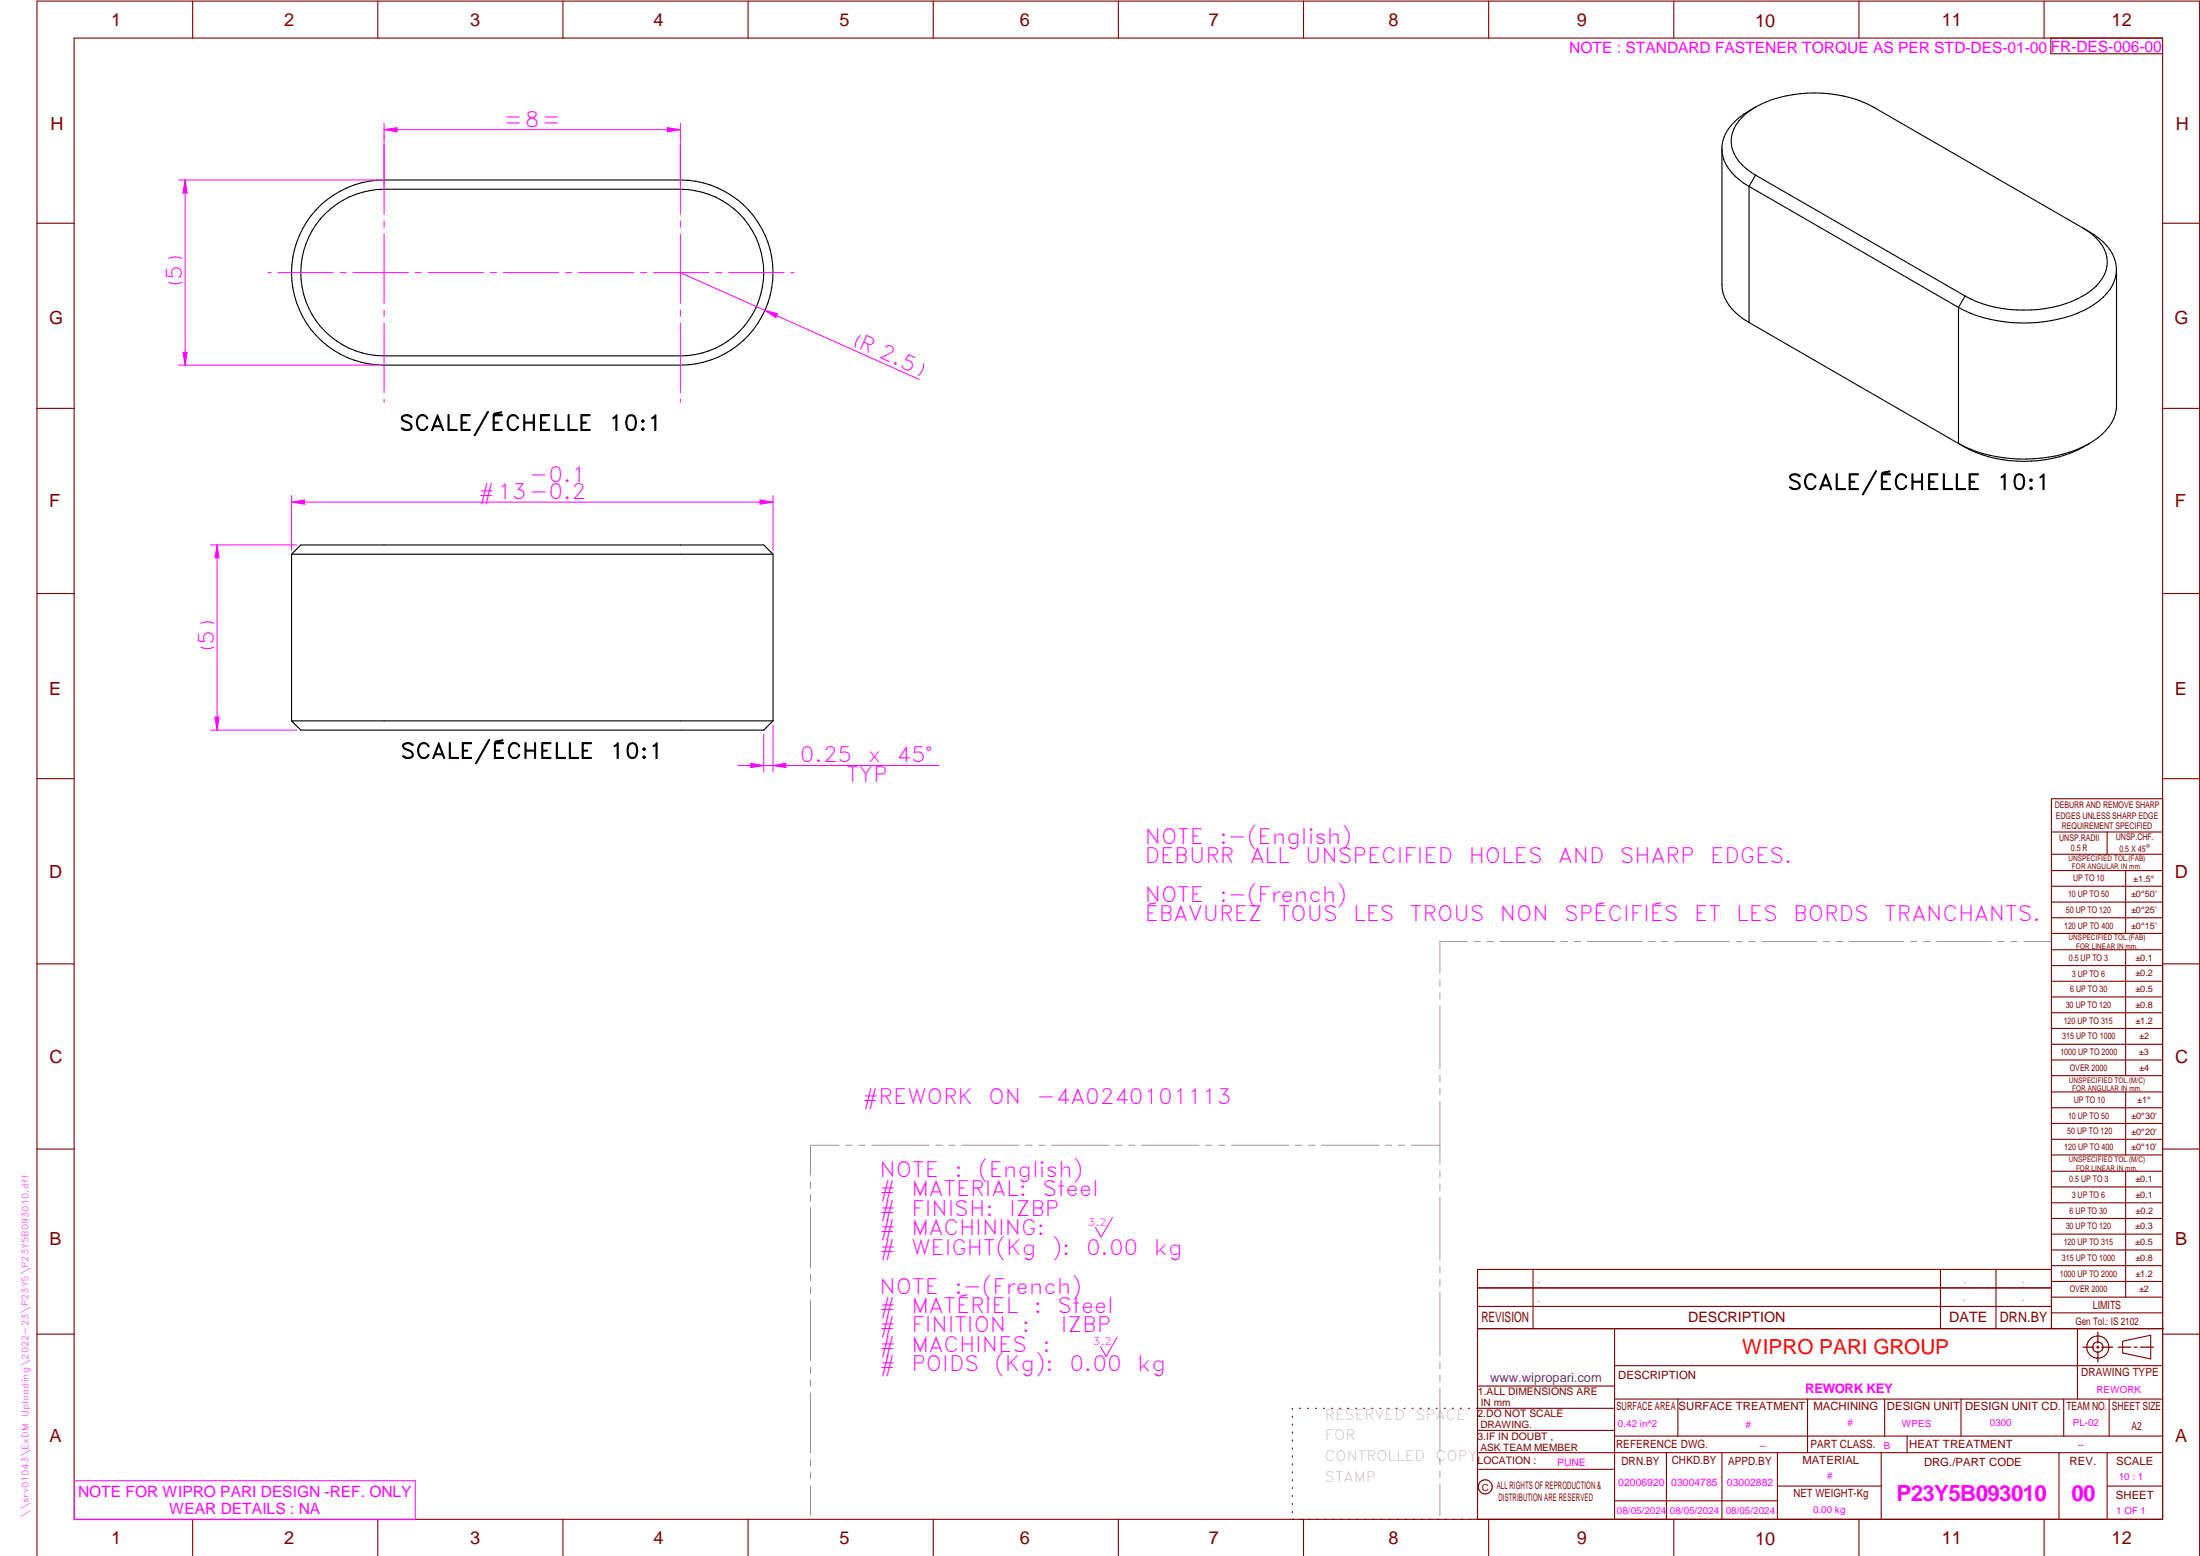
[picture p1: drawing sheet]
<svg xmlns="http://www.w3.org/2000/svg" width="594mm" height="420mm" viewBox="0 0 594 420" stroke-linecap="round" stroke-linejoin="round" font-family="sans-serif">
<g fill="none" stroke="#800000" stroke-width=".3">
<path d="M20 10.3h564v400h-564zM52 .3v10M102 .3v10M152 .3v10M202 .3v10M252 .3v10M302 .3v10M352 .3v10M402 .3v10M452 .3v10M502 .3v10M552 .3v10"/>
<path d="M553.8 10.3v4.2h30.2M10 60.3h10M584 60.3h10M10 110.3h10M584 110.3h10M10 160.3h10M584 160.3h10M10 210.3h10M584 215.7h-30v143.1M584 210.3h10M554 224.7h30M554 230.7h30"/>
<path d="M554 235.1h30M554 239.3h30M569 224.7v6M574 235.1v17M554 243.6h30M554 247.8h30M554 252.1h30M554 256.5h30M574 256.5v33.9M10 260.3h10M554 260.7h30M554 265h30"/>
<path d="M554 269.2h30M554 273.5h30M554 277.7h30M584 260.3h10M554 282h30M554 286.2h30M554 290.4h30M554 294.9h30M554 299.1h30M574 294.9v17M10 310.3h10M554 303.4h30"/>
<path d="M554 307.6h30M554 311.9h30M554 316.3h30M574 316.3v34M584 310.3h10M554 320.5h30M554 324.8h30M554 329h30M554 333.2h30M554 337.5h30M399 358.8h185.2M399 352.8h155"/>
<path d="M399 347.8h155M414 342.8v16M436 358.8v51.5M524 342.8v16M539 342.8v16M554 341.8h30M554 346h30M554 350.3h30M554 354.5h30M554 342.8h-155v67.5M561 358.8v19M10 360.3h10"/>
<path d="M399 374.3h37M436 377.8h148M453.1 377.8v10M488.1 377.8v14.5M508.9 377.8v10M529.5 377.8v10M557.3 377.8v10M569.5 377.8v10M573.2 362.2l7.6-1.6v6.3l-7.6-1.6zM584 368.8h-148M584 360.3h10M349 380.3v.3"/>
<path d="M349 382.4v.3M349 384.6v.3M349 386.7v.3M349 388.8v.3M349 391v.3M349 393.1v.3M349 395.3v.3M349 397.4v.3M349 399.5v.3M350.9 380.3h.2M353.1 380.3h.2M355.2 380.3h.3"/>
<path d="M357.4 380.3h.3M359.6 380.3h.3M361.7 380.3h.3M363.9 380.3h.3M366.1 380.3h.3M368.3 380.3h.2M370.4 380.3h.3M372.6 380.3h.3M374.8 380.3h.3M376.9 380.3h.4M379.1 380.3h.3M381.3 380.3h.3"/>
<path d="M383.4 380.3h.4M385.6 380.3h.3M387.8 380.3h.3M390 380.3h.3M392.2 380.3h.3M394.3 380.3h.3M396.5 380.3h.3M398.7 380.3h37.3M399 396.7h37M399 392.3h185M399 386.2h37M436 387.8h148"/>
<path d="M450 392.3v18M465 392.3v18M480 392.3v18M508 392.3v18M515 387.8v4.5M556 392.3v18M569 392.3v18M52 410.3v9.7M102 410.3v9.7M152 410.3v9.7M202 410.3v9.7M252 410.3v9.7"/>
<path d="M302 410.3v9.7M349 401.7v.3M349 403.8v.4M349 406v.3M349 408.1v.3M352 410.3v9.7M402 410.3v9.7M436 405.3h44M452 410.3v9.7M480 401.3h28M502 410.3v9.7M552 410.3v9.7"/>
<path d="M569 401.3h15M10 420v-419.7h584v419.7"/>
<circle cx="566.5" cy="363.7" r="1.39"/>
<circle cx="566.5" cy="363.8" r="3"/>
<circle cx="401.1" cy="401.5" r="1.9"/>
</g>
<g fill="none" stroke="#f0f" stroke-width=".27">
<path d="M103.7 36.4v.9M103.7 39.1v18.8M183.7 36.4v.9M183.7 39.1v18.8M103.7 59.6v1.8M183.7 59.6v1.8M72.4 73.6h.8M75 73.6h15M91.8 73.6h1.7M95.3 73.6h15M103.7 63.2v18.7M112.1 73.6h1.7"/>
<path d="M115.6 73.6h15M132.4 73.6h1.7M135.9 73.6h15M152.6 73.6h1.8M156.2 73.6h14.9M173 73.6h1.7M176.4 73.6h15M183.7 63.2v18.7M183.7 73.6l64.5 28.8M193.2 73.6h1.7M196.8 73.6h14.9M213.5 73.6h.9"/>
<path d="M103.7 83.7v1.7M103.7 87.2v18.8M183.7 83.7v1.7M183.7 87.2v18.8M206.5 83.8l3.5 .9-.5 1.1zM232.4 90.6a3.8 3.8 0 0 0-1.5 3.2M249.4 98.2a3.9 3.9 0 0 1-1.4 3.2M103.7 107.8v.8M183.7 107.8v.8M300.4 328.8l-3.1 5.3-1.5-2.7M301.7 361l-3 5.3-1.5-2.7M20.1 399.8h92v10.5h-92z"/>
</g>
<g fill="none" stroke="#949494" stroke-width=".27">
<path d="M396.2 254.3h-7.4v8.5M398.1 254.3h1.6M401.5 254.3h1.8M405 254.3h14.8M421.6 254.3h1.7M425.1 254.3h1.7M428.6 254.3h14.8M445.2 254.3h1.7M448.7 254.3h1.7M452.2 254.3h14.8M468.8 254.3h1.7M472.3 254.3h1.7"/>
<path d="M475.8 254.3h14.8M492.4 254.3h1.7M495.8 254.3h1.8M499.4 254.3h14.7M516 254.3h1.6M519.4 254.3h1.8M522.9 254.3h14.8M539.5 254.3h1.7M543 254.3h1.7M546.5 254.3h7.4M388.8 264.5v1.8M388.8 268.1v1.6"/>
<path d="M388.8 271.6v17M388.8 290.4v1.7M388.8 293.9v1.7M388.8 297.4v17M218.9 319.2v1.6M226.6 309.2h-7.7v8.1M228.4 309.2h1.7M231.9 309.2h1.7M235.4 309.2h15.5M252.7 309.2h1.7M256.2 309.2h1.7M259.7 309.2h15.5"/>
<path d="M277 309.2h1.7M280.5 309.2h1.7M284 309.2h15.5M301.2 309.2h1.8M304.8 309.2h1.7M308.3 309.2h15.5M325.5 309.2h1.7M329.1 309.2h1.6M332.6 309.2h15.4M349.8 309.2h1.7M353.3 309.2h1.7M356.8 309.2h15.5"/>
<path d="M374.1 309.2h1.7M377.6 309.2h1.7M381.1 309.2h7.7M388.8 316.2v1.7M388.8 319.7v1.7M218.9 322.6v1.8M218.9 326.1v16.2M388.8 323.2v17.1M218.9 344.1v1.8M218.9 347.6v1.7M218.9 351.2v16.1M388.8 342.1v1.6"/>
<path d="M388.8 345.6v1.7M388.8 349v17.1M218.9 369.1v1.7M218.9 372.6v1.8M218.9 376.1v16.2M388.8 367.9v1.7M388.8 371.4v1.7M388.8 374.9v17M218.9 394.1v1.8M218.9 397.6v1.7M388.8 393.7v1.7M388.8 397.2v1.7"/>
<path d="M218.9 401.2v8.1M388.8 400.7v8.6"/>
</g>
<path d="M566.5 359.7v3M562.5 363.8h2.9M566.1 363.8h.7M566.5 363.4v.7M566.5 364.9v2.8M567.6 363.8h2.9M572 363.8h3.4M576.3 363.8h.8M578 363.8h3.5" fill="none" stroke="#800000" stroke-width=".34"/>
<g fill="none" stroke="#000" stroke-width=".3">
<path d="M474 28.9a16.7 16.7 0 0 0-8.5 8.3l-.5 2.3v37.4a11.6 11.6 0 0 0 6 9.3l1.3 .9M474 28.9a35.2 35.2 0 0 1 31.9 0l56.5 32.7M474 28.9a11.5 11.5 0 0 0-6.5 9.2 10.5 10.5 0 0 0 5.2 8.3l1.3 .9M86.8 55.2a25.2 25.2 0 0 1 16.9-6.6h80a25 25 0 0 1 25 25 25 25 0 0 1-25 25h-80a25 25 0 0 1-23.3-15.9 25 25 0 0 1 6.4-27.5zM87.8 57.7a22.5 22.5 0 0 1 15.9-6.6h80a22.5 22.5 0 0 1 22.5 22.5 22.5 22.5 0 0 1-22.5 22.5h-80a22.5 22.5 0 0 1-20.8-13.9 22.5 22.5 0 0 1 4.9-24.5zM465 40.7a12.1 12.1 0 0 0 5.9 8.8l1.4 .8M472.3 50.3v36.8M472.3 50.3l56.6 32.7M474 47.3l-1.7 3M474 47.3l56.6 32.6M530.6 79.9l-1.7 3.1M562.4 61.6a18.7 18.7 0 0 1 8.1 7.1 9.4 9.4 0 0 1-2.5 11.5 28.6 28.6 0 0 1-16.3 6.7 38.6 38.6 0 0 1-22.8-3.9"/>
<path d="M562.4 61.6a12.1 12.1 0 0 1 6.6 8 9.3 9.3 0 0 1-4 8.6 30.4 30.4 0 0 1-20.4 5.5 30.5 30.5 0 0 1-14-3.8M571.5 72.8v36.8a11.4 11.4 0 0 1-5 8.7 36 36 0 0 1-25.4 5.3l-1.9-.3a31 31 0 0 1-10.3-3.5M472.3 87.1l56.6 32.7M528.9 83v36.8M564.2 119.8a34.8 34.8 0 0 1-35.3 0M78.7 149.6v45M78.7 149.6h130M208.7 149.6l-2.5-2.4h-125l-2.5 2.4M208.7 149.6v45M78.7 194.6l2.5 2.5h125l2.5-2.5M78.7 194.6h130"/>
</g>
<path d="M206.5 83.8l3.5 .9-.5 1.1z" fill="#f0f"/>
<path d="M56.8 147.2h23.4M58.6 147.2l.6 3.4h-1.2zM54.2 174.8a3.9 3.9 0 0 0 3.5 0M54.2 168.3a3.9 3.9 0 0 1 3.5 0M56.8 197.1h23.4" fill="none" stroke="#f0f" stroke-width=".27"/>
<path d="M58.6 147.2l.6 3.4h-1.2z" fill="#f0f"/>
<path d="M58 193.6h1.2l-.6 3.5z" fill="none" stroke="#f0f" stroke-width=".27"/>
<path d="M58 193.6h1.2l-.6 3.5z" fill="#f0f"/>
<path d="M78.7 135.6l3.5-.6v1.1zM78.7 133.8v14.8M208.7 133.8v14.8M58.6 147.2v49.9" fill="none" stroke="#f0f" stroke-width=".27"/>
<path d="M78.7 135.6l3.5-.6v1.1z" fill="#f0f"/>
<path d="M205.2 135l3.5 .6-3.5 .5z" fill="none" stroke="#f0f" stroke-width=".27"/>
<path d="M205.2 135l3.5 .6-3.5 .5z" fill="#f0f"/>
<path d="M48.2 48.6h54.5M50 48.6l.5 3.5h-1.1zM45.6 69.8a4.2 4.2 0 0 1 3.5 0M49.1 76.2a3.9 3.9 0 0 1-3.5 0M48.2 98.6h54.5M78.7 135.6h130" fill="none" stroke="#f0f" stroke-width=".27"/>
<path d="M50 48.6l.5 3.5h-1.1z" fill="#f0f"/>
<path d="M49.4 95.1h1.1l-.5 3.5z" fill="none" stroke="#f0f" stroke-width=".27"/>
<path d="M49.4 95.1h1.1l-.5 3.5z" fill="#f0f"/>
<path d="M50 48.6v50M206.2 198.2v10.2M208.7 195.7v12.7M208.7 206.7l3.5-.6v1.2z" fill="none" stroke="#f0f" stroke-width=".27"/>
<path d="M208.7 206.7l3.5-.6v1.2z" fill="#f0f"/>
<path d="M202.7 206.1l3.5 .6-3.5 .6z" fill="none" stroke="#f0f" stroke-width=".27"/>
<path d="M202.7 206.1l3.5 .6-3.5 .6z" fill="#f0f"/>
<path d="M103.7 33.3v16.8M180.2 34.5l3.5 .5-3.5 .6zM183.7 33.3v16.8M199.2 206.7h54.3" fill="none" stroke="#f0f" stroke-width=".27"/>
<path d="M180.2 34.5l3.5 .5-3.5 .6z" fill="#f0f"/>
<path d="M103.7 35l3.5-.5v1.1z" fill="none" stroke="#f0f" stroke-width=".27"/>
<path d="M103.7 35l3.5-.5v1.1z" fill="#f0f"/>
<path d="M103.7 35h80" fill="none" stroke="#f0f" stroke-width=".27"/>
<g font-size="6" fill="#f0f">
<text x="512.1" y="405.2">P23Y5B093010</text>
<text x="559.4" y="405.2">00</text>
</g>
<g font-size="5.7" fill="#f0f">
<text x="136.1" y="34.2">=8=</text>
<text x="49.1" y="75.6" transform="rotate(-90 49.1 75.6)">5</text>
<text x="231.5" y="94" transform="rotate(24 231.5 94)">R 2.5</text>
<text x="142.9" y="130.2">-0.1</text>
<text x="129.2" y="134.7">#13-0.2</text>
<text x="57.7" y="174.1" transform="rotate(-90 57.7 174.1)">5</text>
<text x="216" y="205.8">0.25</text>
<text x="234.3" y="205.8">x</text>
<text x="242.1" y="205.8">45°</text>
<text x="228.6" y="211.1">TYP</text>
<text x="309.1" y="227.8">NOTE</text>
<text x="329.3" y="227.8">:-(English)</text>
<text x="309.1" y="233">DEBURR</text>
<text x="337.6" y="233">ALL</text>
<text x="352.5" y="233">UNSPECIFIED</text>
<text x="396.6" y="233">HOLES</text>
<text x="420.8" y="233">AND</text>
<text x="437.4" y="233">SHARP</text>
<text x="461.8" y="233">EDGES.</text>
<text x="309.1" y="243.5">NOTE</text>
<text x="329.3" y="243.5">:-(French)</text>
<text x="309.1" y="248.8">ÉBAVUREZ</text>
<text x="345.1" y="248.8">TOUS</text>
<text x="365.4" y="248.8">LES</text>
<text x="380.7" y="248.8">TROUS</text>
<text x="405" y="248.8">NON</text>
<text x="422.4" y="248.8">SPÉCIFIÉS</text>
<text x="457.5" y="248.8">ET</text>
<text x="468.8" y="248.8">LES</text>
<text x="484.2" y="248.8">BORDS</text>
<text x="508.8" y="248.8">TRANCHANTS.</text>
<text x="232.9" y="298.2">#REWORK</text>
<text x="266.9" y="298.2">ON</text>
<text x="279.9" y="298.2">-4A0240101113</text>
<text x="237.5" y="317.8">NOTE</text>
<text x="257.7" y="317.8">:</text>
<text x="264.1" y="317.8">(English)</text>
<text x="237.5" y="323">#</text>
<text x="246.1" y="323">MATERIAL:</text>
<text x="281.5" y="323">Steel</text>
<text x="237.5" y="328.3">#</text>
<text x="246.1" y="328.3">FINISH:</text>
<text x="272.5" y="328.3">IZBP</text>
<text x="237.5" y="333.5">#</text>
<text x="246.1" y="333.5">MACHINING:</text>
<text x="237.5" y="338.8">#</text>
<text x="246.1" y="338.8">WEIGHT(Kg</text>
<text x="284" y="338.8">):</text>
<text x="293.3" y="338.8">0.00</text>
<text x="311.6" y="338.8">kg</text>
<text x="237.5" y="349.3">NOTE</text>
<text x="257.7" y="349.3">:-(French)</text>
<text x="237.5" y="354.5">#</text>
<text x="237.5" y="359.8">#</text>
<text x="246.1" y="359.8">FINITION</text>
<text x="246.1" y="354.5">MATÉRIEL</text>
<text x="275.9" y="359.8">:</text>
<text x="279.2" y="354.5">:</text>
<text x="285.6" y="354.5">Steel</text>
<text x="286.5" y="359.8">IZBP</text>
<text x="237.5" y="365">#</text>
<text x="246.1" y="365">MACHINES</text>
<text x="281.5" y="365">:</text>
<text x="237.5" y="370.3">#</text>
<text x="246.1" y="370.3">POIDS</text>
<text x="268.5" y="370.3">(Kg):</text>
<text x="288.8" y="370.3">0.00</text>
<text x="307.1" y="370.3">kg</text>
</g>
<g font-size="5.7">
<text x="107.8" y="116.2">SCALE/ÉCHELLE</text>
<text x="164.4" y="116.2">10:1</text>
<text x="482.7" y="132.2">SCALE/ÉCHELLE</text>
<text x="539.2" y="132.2">10:1</text>
<text x="108.2" y="204.8">SCALE/ÉCHELLE</text>
<text x="164.7" y="204.8">10:1</text>
</g>
<text font-size="5.6" fill="#f00" x="470.5" y="365.5">WIPRO PARI GROUP</text>
<g font-size="4.9" fill="#800000">
<text x="30" y="6.9">1</text>
<text x="76.7" y="6.9">2</text>
<text x="127" y="6.9">3</text>
<text x="176.5" y="6.9">4</text>
<text x="226.7" y="6.9">5</text>
<text x="275.4" y="6.9">6</text>
<text x="326.4" y="6.9">7</text>
<text x="375" y="6.9">8</text>
<text x="425.8" y="6.9">9</text>
<text x="473.9" y="7.3">10</text>
<text x="524.3" y="6.9">11</text>
<text x="570.2" y="6.9">12</text>
<text x="13.6" y="35.1">H</text>
<text x="587.6" y="35.1">H</text>
<text x="13.2" y="87.5">G</text>
<text x="587.2" y="87.5">G</text>
<text x="13.2" y="137">F</text>
<text x="587.2" y="137">F</text>
<text x="13.2" y="187.6">E</text>
<text x="587.2" y="187.6">E</text>
<text x="13.2" y="237">D</text>
<text x="587.2" y="237">D</text>
<text x="13.4" y="287.1">C</text>
<text x="587.4" y="287.1">C</text>
<text x="13.4" y="336.2">B</text>
<text x="587.4" y="336.2">B</text>
<text x="13.4" y="389.3">A</text>
<text x="587.4" y="389.3">A</text>
<text x="30" y="416.9">1</text>
<text x="76.7" y="416.9">2</text>
<text x="127" y="416.9">3</text>
<text x="176.5" y="416.9">4</text>
<text x="226.7" y="416.9">5</text>
<text x="275.4" y="416.9">6</text>
<text x="326.4" y="416.9">7</text>
<text x="375" y="416.9">8</text>
<text x="425.8" y="416.9">9</text>
<text x="473.9" y="417.3">10</text>
<text x="524.3" y="416.9">11</text>
<text x="570.2" y="416.9">12</text>
</g>
<g font-size="4.2" fill="#f0f">
<text x="423.7" y="14.3">NOTE : STANDARD FASTENER TORQUE AS PER STD-DES-01-00</text>
<text x="553.8" y="14">FR-DES-006-00</text>
<text x="21.1" y="404.3">NOTE FOR WIPRO PARI DESIGN -REF. ONLY</text>
<text x="45.7" y="408.8">WEAR DETAILS : NA</text>
</g>
<g font-size="3.9" fill="#800000">
<text x="400" y="357.1">REVISION</text>
<text x="455.9" y="357.1">DESCRIPTION</text>
<text x="526.4" y="357.1">DATE</text>
<text x="540" y="357.1">DRN.BY</text>
</g>
<g font-size="3.9" fill="#c0c0c0">
<text x="357.8" y="383.3">RESERVED</text>
<text x="382.3" y="383.3">SPACE</text>
<text x="357.8" y="388.9">FOR</text>
<text x="357.8" y="394.5">CONTROLLED</text>
<text x="387.8" y="394.5">COPY</text>
<text x="357.8" y="400">STAMP</text>
</g>
<text font-size="3.6" fill="#f0f" x="487.5" y="376.1">REWORK KEY</text>
<text font-size="3.5" fill="#00f" x="402.4" y="373.3">www.wipropari.com</text>
<g font-size="3.1" fill="#800000">
<text x="565.1" y="353.5">LIMITS</text>
<text x="562" y="371.7">DRAWING TYPE</text>
<text x="437" y="372.3">DESCRIPTION</text>
<text x="436.5" y="380.8">SURFACE AREA</text>
<text x="453.3" y="380.8">SURFACE TREATMENT</text>
<text x="489.7" y="380.8">MACHINING</text>
<text x="509.5" y="380.8">DESIGN UNIT</text>
<text x="530.6" y="380.8">DESIGN UNIT CD.</text>
<text x="558" y="380.6">TEAM NO.</text>
<text x="570.3" y="380.7">SHEET SIZE</text>
<text x="575.6" y="386.1">A2</text>
<text x="436.4" y="391.1">REFERENCE DWG.</text>
<text x="437.8" y="395.5">DRN.BY</text>
<text x="451.4" y="395.4">CHKD.BY</text>
<text x="466.6" y="395.5">APPD.BY</text>
<text x="486.7" y="395.4">MATERIAL</text>
<text x="488.9" y="390.9">PART CLASS.</text>
<text x="515.6" y="390.9">HEAT TREATMENT</text>
<text x="519.6" y="395.9">DRG./PART CODE</text>
<text x="558.9" y="395.5">REV.</text>
<text x="571.4" y="395.6">SCALE</text>
<text x="484.3" y="404.2">NET WEIGHT-Kg</text>
<text x="571.4" y="404.7">SHEET</text>
</g>
<text font-size="3" fill="#800000" x="579.5" y="230.1">°</text>
<g font-size="2.8" fill="#f0f">
<text x="293.8" y="331">3.2</text>
<text x="295.1" y="363.2">3.2</text>
<text x="420.5" y="396">PUNE</text>
<text x="437" y="401.2">02006920</text>
<text x="451.3" y="401.2">03004785</text>
<text x="466.3" y="401.2">03002882</text>
</g>
<g font-size="2.8" fill="#800000">
<text x="560.4" y="357.7">Gen Tol.: IS 2102</text>
<text x="399.1" y="376.6">1.ALL DIMENSIONS ARE</text>
<text x="399" y="382.7">2.DO NOT SCALE</text>
<text x="399" y="388.7">3.IF IN DOUBT ,</text>
<text x="399" y="395.4">LOCATION :</text>
<text x="404.2" y="402">ALL RIGHTS OF REPRODUCTION &amp;</text>
<text x="404.7" y="405.4">DISTRIBUTION ARE RESERVED</text>
</g>
<g font-size="2.7" fill="#f0f">
<text x="566.1" y="376.2">REWORK</text>
<text x="436.9" y="385.4">0.42 in^2</text>
<text x="471.4" y="385.5">#</text>
<text x="498.9" y="385">#</text>
<text x="513.6" y="385.3">WPES</text>
<text x="537.3" y="385.1">0300</text>
<text x="559.7" y="385.1">PL-02</text>
<text x="475.1" y="391.2">--</text>
<text x="508.7" y="391.2">B</text>
<text x="561.1" y="391.1">--</text>
<text x="493.4" y="399.5">#</text>
<text x="572.1" y="399.7">10 : 1</text>
<text x="436.6" y="408.7">08/05/2024</text>
<text x="450.9" y="408.8">08/05/2024</text>
<text x="466" y="408.9">08/05/2024</text>
<text x="489.6" y="408.5">0.00 kg</text>
<text x="571.4" y="408.7">1 OF 1</text>
</g>
<g font-size="2.7" fill="#800000">
<text x="399.9" y="379.7">IN mm</text>
<text x="399.7" y="385.7">DRAWING.</text>
<text x="399.7" y="391.8">ASK TEAM MEMBER</text>
<text x="400.1" y="402.5">C</text>
</g>
<g font-size="2.5" fill="#800000">
<text x="554.9" y="218.3">DEBURR AND REMOVE SHARP</text>
<text x="555.2" y="221">EDGES UNLESS SHARP EDGE</text>
<text x="556.1" y="227.1">UNSP.RADII</text>
<text x="556.8" y="223.8">REQUIREMENT SPECIFIED</text>
<text x="571.4" y="226.9">UNSP.CHF.</text>
<text x="559.2" y="229.9">0.5 R</text>
<text x="572.3" y="230.1">0.5 X 45</text>
<text x="559.8" y="238">UP TO 10</text>
<text x="576.1" y="238.1">±1.5°</text>
<text x="558.5" y="242.2">10 UP TO 50</text>
<text x="575.5" y="242.3">±0°50'</text>
<text x="557.4" y="250.7">120 UP TO 400</text>
<text x="557.9" y="246.5">50 UP TO 120</text>
<text x="575.5" y="250.7">±0°15'</text>
<text x="575.5" y="246.5">±0°25'</text>
<text x="558.7" y="259.4">0.5 UP TO 3</text>
<text x="559.5" y="263.7">3 UP TO 6</text>
<text x="576.6" y="263.6">±0.2</text>
<text x="576.6" y="259.4">±0.1</text>
<text x="559" y="267.9">6 UP TO 30</text>
<text x="576.6" y="267.9">±0.5</text>
<text x="557.8" y="272.2">30 UP TO 120</text>
<text x="576.6" y="272.2">±0.8</text>
<text x="556.9" y="280.7">315 UP TO 1000</text>
<text x="557.3" y="276.4">120 UP TO 315</text>
<text x="576.6" y="276.4">±1.2</text>
<text x="577.7" y="280.7">±2</text>
<text x="556.4" y="284.9">1000 UP TO 2000</text>
<text x="577.6" y="284.9">±3</text>
<text x="558.9" y="289.2">OVER 2000</text>
<text x="577.7" y="289.3">±4</text>
<text x="560" y="297.9">UP TO 10</text>
<text x="577.1" y="297.9">±1°</text>
<text x="558.5" y="302.1">10 UP TO 50</text>
<text x="575.5" y="302.1">±0°30'</text>
<text x="557.4" y="310.6">120 UP TO 400</text>
<text x="558.2" y="306.3">50 UP TO 120</text>
<text x="575.5" y="310.6">±0°10'</text>
<text x="575.5" y="306.4">±0°20'</text>
<text x="558.8" y="319.2">0.5 UP TO 3</text>
<text x="559.4" y="323.4">3 UP TO 6</text>
<text x="576.6" y="319.2">±0.1</text>
<text x="576.6" y="323.5">±0.1</text>
<text x="558.9" y="327.7">6 UP TO 30</text>
<text x="576.7" y="327.7">±0.2</text>
<text x="557.8" y="332">30 UP TO 120</text>
<text x="576.6" y="332">±0.3</text>
<text x="556.8" y="340.5">315 UP TO 1000</text>
<text x="557.3" y="336.3">120 UP TO 315</text>
<text x="576.6" y="336.3">±0.5</text>
<text x="576.6" y="340.5">±0.8</text>
<text x="556.2" y="344.7">1000 UP TO 2000</text>
<text x="576.6" y="344.7">±1.2</text>
<text x="558.9" y="349">OVER 2000</text>
<text x="577.6" y="349">±2</text>
</g>
<g font-size="2.5" fill="#f0f">
<text x="415.2" y="346.4">.</text>
<text x="530.3" y="346.5">.</text>
<text x="545.9" y="346.4">.</text>
<text x="415.2" y="351.5">.</text>
<text x="530" y="351.3">.</text>
<text x="545.9" y="351.4">.</text>
</g>
<g font-size="2.4" fill="#f0f">
<text x="7.7" y="382.7" transform="rotate(-90 7.7 382.7)">Uploading\2022-23\P23Y5\P23Y5B093010.dft</text>
<text x="7.7" y="409.8" transform="rotate(-90 7.7 409.8)">\\srv01043\ExDM</text>
</g>
<g font-size="2.1" fill="#800000">
<text x="558.5" y="232.4">UNSPECIFIED TOL.(FAB)</text>
<text x="559.5" y="234.7">FOR ANGULAR IN mm.</text>
<text x="558.6" y="253.9">UNSPECIFIED TOL.(FAB)</text>
<text x="560.7" y="256.3">FOR LINEAR IN mm.</text>
<text x="558.7" y="292.3">UNSPECIFIED TOL.(M/C)</text>
<text x="559.6" y="294.7">FOR ANGULAR IN mm.</text>
<text x="558.7" y="313.7">UNSPECIFIED TOL.(M/C)</text>
<text x="560.6" y="316.1">FOR LINEAR IN mm.</text>
</g>
</svg>
